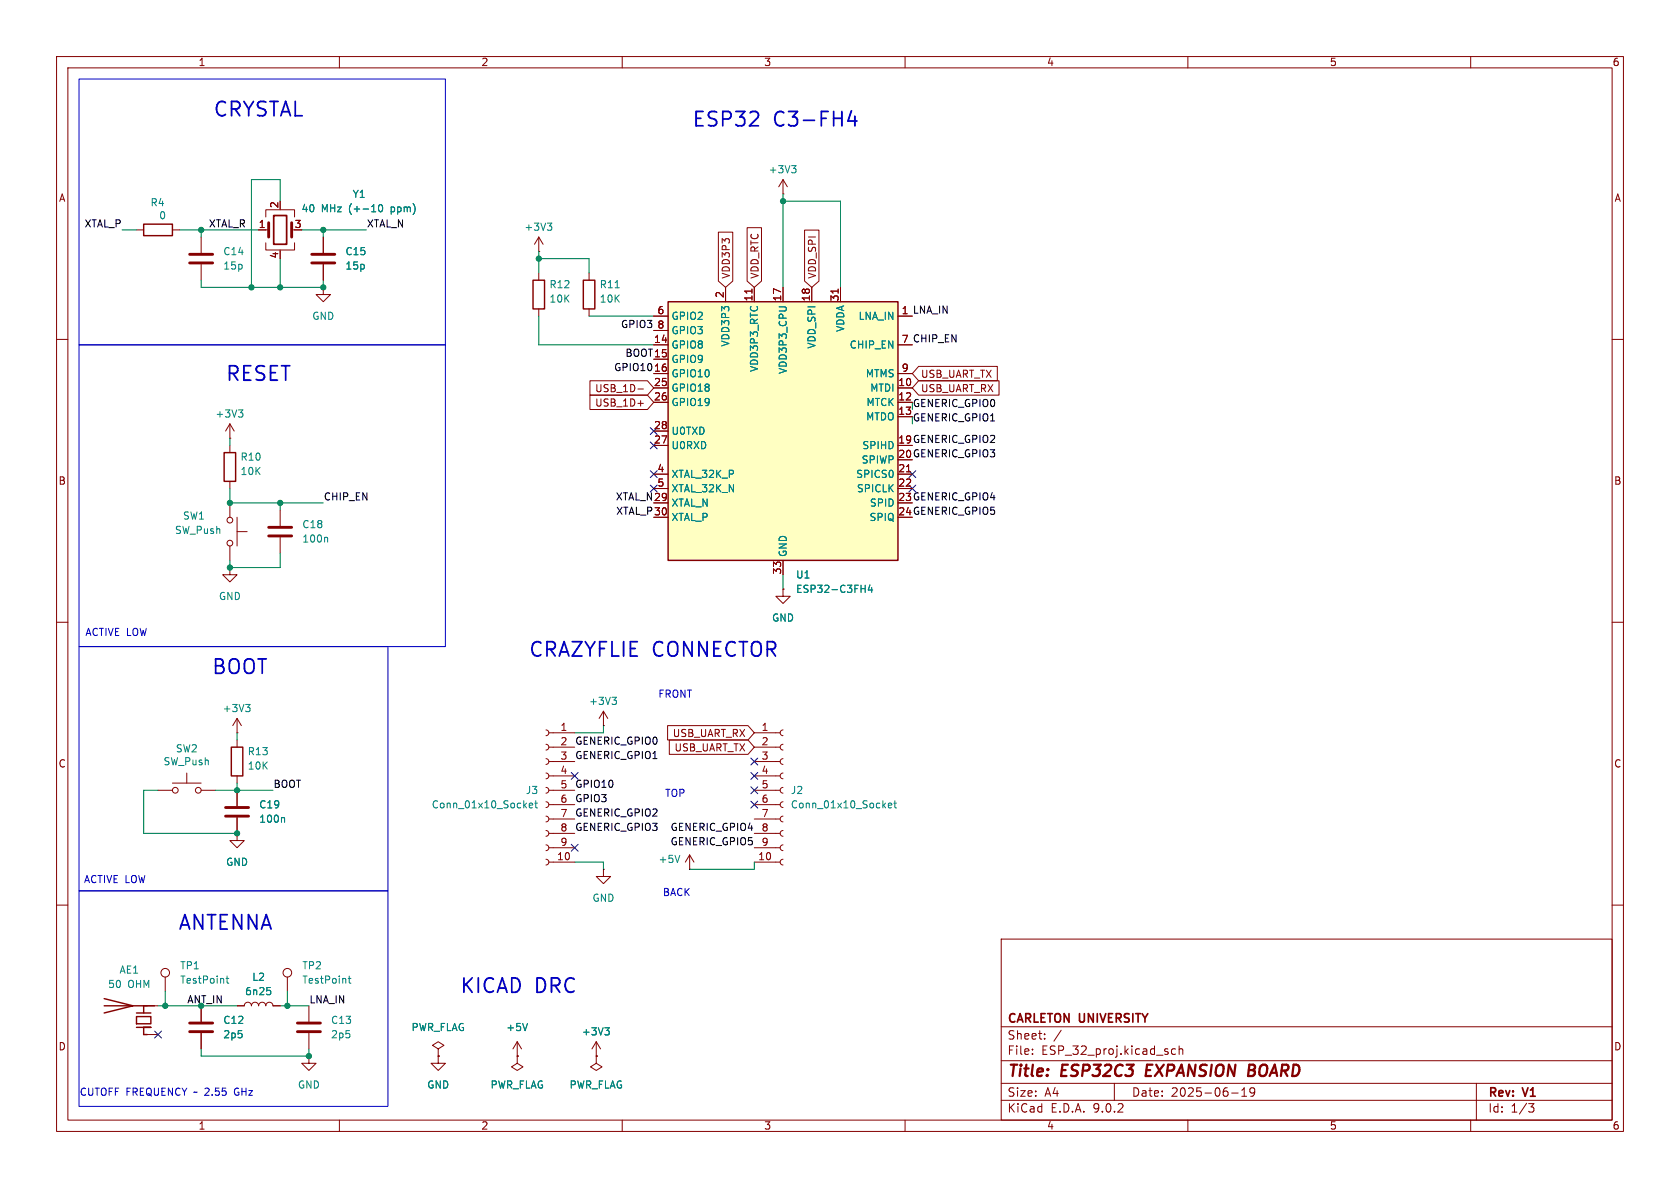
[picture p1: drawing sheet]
<svg xmlns="http://www.w3.org/2000/svg" width="297mm" height="210mm" viewBox="0 0 297 210" stroke-linecap="round" stroke-linejoin="round" font-family="sans-serif">
<g fill="none" stroke="#840000" stroke-width=".18">
<path d="M10 10h277v190h-277zM12 12h273v186h-273zM60 10v2M110 10v2M160 10v2M210 10v2M260 10v2M10 60h2M285 60h2M10 110h2M285 110h2M96.5 129l.4 .2 .1 .3-.1 .4-.4 .1"/>
<path d="M96.5 131.6l.4 .1 .1 .4-.1 .3-.4 .2M96.5 134.1l.4 .2 .1 .3-.1 .4-.4 .1M96.5 136.7l.4 .1 .1 .4-.1 .3-.4 .2M96.5 139.2l.4 .1 .1 .4-.1 .4-.4 .1M97 129.5h4.6M97 132.1h4.6M97 134.6h4.6M97 137.2h4.6M97 139.7h4.6M96.5 141.7l.4 .2 .1 .3-.1 .4-.4 .1M96.5 144.3l.4 .1 .1 .4-.1 .3-.4 .2M96.5 146.8l.4 .2 .1 .3-.1 .4-.4 .1"/>
<path d="M96.5 149.4l.4 .1 .1 .4-.1 .3-.4 .2M96.5 151.9l.4 .1 .1 .4-.1 .4-.4 .1M97 142.2h4.6M97 144.8h4.6M97 147.3h4.6M97 149.9h4.6M97 152.4h4.6M106.7 153.7v1.2h1.2l-1.2 1.3-1.3-1.3h1.3M106.7 153.7h.1M10 160h2M25.4 177.8h2.5M41.9 177.8h1.3a.64 .64 0 0 1 .6-.6 .64 .64 0 0 1 .6 .6 .64 .64 0 0 1 .7-.6 .64 .64 0 0 1 .6 .6 .64 .64 0 0 1 .7-.6 .64 .64 0 0 1 .6 .6 .64 .64 0 0 1 .6-.6 .64 .64 0 0 1 .7 .6h1.2"/>
<path d="M54.6 177.8v2.8M177 166h108v32h-108zM285 160h2M25.4 182.9h2.5M54.6 182.6v2.8M60 198v2M110 198v2M160 198v2M177 194.5h108M177 191.5h108M177 187.5h108M177 181.5h108"/>
<path d="M182.5 186.3v.1M182.5 185.5v.1M184.7 183.6v.1M184.7 182.8v.1M187.6 182.1l-1.3 2M197 191.5v3M207.8 185.5l-.4-.1-.3 .3v.4l.1 .2h.6M208.5 185.5l.2-.1 .3 .1 .1 .9M208.5 184.9v1.5M210 198v2M217.7 193.2h1.2M219.5 193.8h.9"/>
<path d="M219.5 192.7l.5-.4v1.5M221.8 192.9l-.3 .3h-.3l-.2-.3 .1-.5 .4-.1 .2 .1a.99 .99 0 0 1-.3 1.4h-.3M260 198v2M261 191.5v6.5M270.2 195.1h1l-.5 .6 .4 .1 .1 .5-.3 .3h-.4"/>
</g>
<path d="M202.8 188.2l-.3 2h1M220.8 189.2h.6M220.9 188.2h.7M221.4 189.2l.3 .1M221.6 190.1l-1 .1M221.6 189.1l-.2 .1" fill="none" stroke="#840000" stroke-width=".4"/>
<path d="M93.6 142.4l.6-.1-.1-.3h-.4l-.1 .2v.6h.5M94.5 142h.5M94.7 141.5v1.1l.3 .2M47.2 174.6h.6M47.6 175.1l.3 .2v.3l-.3 .2" fill="none" stroke="#008484" stroke-width=".18"/>
<path d="M18.4 176.5l5.1 1.3-5.1 1.3M18.4 177.8h8.9M24.1 179.7h2.6v1.3h-2.6zM24.1 179.1h2.6M25.4 177.8v1.3M24.1 181.6h2.6h-1.3v1.3h.6" fill="none" stroke="#840000" stroke-width=".25"/>
<path d="M52.6 180.8h4M52.6 182.4h4" fill="none" stroke="#840000" stroke-width=".51"/>
<path d="M118.1 53.3h40.6v45.8h-40.6z" fill="#ffffc2"/>
<path d="M25.4 39.6h5.1v2.1h-5.1zM94.2 49.5h2.1v5.1h-2.1zM103.1 49.5h2.1v5.1h-2.1zM118.1 53.3h40.6v45.8h-40.6zM39.6 80h2.1v5.1h-2.1zM40.9 132.1h2v5.1h-2z" fill="none" stroke="#840000" stroke-width=".25"/>
<g fill="none" stroke="#840000" stroke-width=".18">
<path d="M47 38.4v-1.3h5.1v1.3M138.4 34.3h.1M138.4 31.8v2.5M138.4 31.8l-.7 1.2M138.4 31.8l.8 1.2M24.1 40.6h1.3M30.5 40.6h1.2M35.6 41.9v2.8M35.6 46.7v2.8M45.7 40.6h1.8M47 42.9v1.3h5.1v-1.3M49.5 44.2v.3"/>
<path d="M57.1 50.8v1.3h1.3l-1.3 1.2-1.2-1.2h1.2M57.1 50.8h.1M57.1 41.9v2.8M57.1 46.7v2.8M95.2 44.5h.1M95.2 41.9l-.7 1.3M95.2 41.9l.8 1.3M95.2 41.9v2.6M95.2 48.3v1.2M95.2 54.6v1.3M104.1 48.3v1.2M104.1 54.6v1.3"/>
<path d="M115.6 55.9h2.5M115.6 58.4h2.5M127 41h2.5v8.7l-1.2 1.1-1.3-1.1zM128.3 50.8v2.5M132.1 40.3h2.5v9.4l-1.3 1.1-1.2-1.1zM132.9 51.1v.7M133.3 50.8v2.5M138.4 50.8v2.5M142.2 40.7h2.6v9l-1.3 1.1-1.3-1.1zM143.5 50.8v2.5M148.2 51.1v.7M148.6 50.8v2.5"/>
<path d="M158.7 55.9h2.6M40.6 77.5h.1M40.6 74.9l-.7 1.3M40.6 74.9l.8 1.3M40.6 74.9v2.6M40.6 78.7v1.3M104.3 69.8h10.2l1.1 1.3-1.1 1.3h-10.2zM104.3 67.3h10.2l1.1 1.3-1.1 1.3h-10.2zM112.8 71.3h.9M112.8 68.8h.9M115.6 61h2.5M115.6 63.5h2.5"/>
<path d="M115.6 66h2.5M115.6 68.6h2.5M115.6 71.1h2.5M115.6 76.2h2.5M115.6 78.7h2.5M158.7 61h2.6M158.7 66h2.6M158.7 68.6h2.6M158.7 71.1h2.6M158.7 73.7h2.6M162.4 67.3h14.2v2.6h-14.2l-1.1-1.3zM162.4 64.8h13.9v2.5h-13.9l-1.1-1.3z"/>
<path d="M40.6 85.1v1.3M40.6 88.9v2.5M40.6 96.5v2.6M41.9 91.4v5.1M41.9 94h1.8M49.5 90.2v2.8M49.5 95v2.8M115.6 83.8h2.5M115.6 86.4h2.5M115.6 88.9h2.5M115.6 91.4h2.5M138.4 99.1v2.5"/>
<path d="M158.7 83.8h2.6M158.7 86.4h2.6M160.3 83.4h.7M40.6 100.3v1.3h1.3l-1.3 1.3-1.2-1.3h1.2M40.6 100.3h.1M138.4 104.1v1.3h1.3l-1.3 1.3-1.2-1.3h1.2M138.4 104.1h.1M27.9 139.7h2.6M30.5 138.4h5.1M33 136.7v1.7M35.6 139.7h2.5M41.9 129.5h.1"/>
<path d="M41.9 127v2.5M41.9 130.8v1.3M41.9 137.2v1.2M41.9 139.7v2.8M41.9 127l-.8 1.3M41.9 127l.8 1.3M106.7 128.3h.1M106.7 125.7l-.8 1.3M106.7 125.7l.7 1.3M106.7 125.7v2.6M118 128.3h14.2l1.1 1.2-1.1 1.3h-14.2zM118.3 130.8h13.9l1.1 1.3-1.1 1.3h-13.9z"/>
<path d="M133.3 139.7h4.6M133.3 129.5h4.6M133.3 132.1h4.6M133.3 134.6h4.6M133.3 137.2h4.6M138.4 129l-.3 .2-.2 .3 .2 .4 .3 .1M138.4 131.6l-.3 .1-.2 .4 .2 .3 .3 .2M138.4 134.1l-.3 .2-.2 .3 .2 .4 .3 .1M138.4 136.7l-.3 .1-.2 .4 .2 .3 .3 .2M138.4 139.2l-.3 .1-.2 .4 .2 .4 .3 .1M41.9 147.3v1.3h1.3l-1.3 1.3-1.3-1.3h1.3M41.9 147.3h.1"/>
<path d="M41.9 144.5v2.8M121.9 153.7h.1M121.9 151.1l-.7 1.3M121.9 151.1l.8 1.3M121.9 151.1v2.6M133.3 142.2h4.6M133.3 144.8h4.6M133.3 147.3h4.6M133.3 149.9h4.6M133.3 152.4h4.6M138.4 141.7l-.3 .2-.2 .3 .2 .4 .3 .1M138.4 144.3l-.3 .1-.2 .4 .2 .3 .3 .2"/>
<path d="M138.4 146.8l-.3 .2-.2 .3 .2 .4 .3 .1M138.4 149.4l-.3 .1-.2 .4 .2 .3 .3 .2M138.4 151.9l-.3 .1-.2 .4 .2 .4 .3 .1M29.2 172.7v2.6M35.6 177.8v2.8M41.9 177.8h1.3M48.3 177.8h1.2M50.8 172.7v2.6M35.6 182.6v2.8M54.6 186.7v1.3h1.3l-1.3 1.2-1.3-1.2h1.3M54.6 186.7h.1M77.5 185.4l1-.6-1-.6-1 .6 1 .6v1.3"/>
<path d="M77.5 186.7h.1M77.5 186.7v1.3h1.2l-1.2 1.2-1.3-1.2h1.3M91.4 186.7v1.3l1.1 .6-1.1 .6-1-.6 1-.6M91.4 186.7h.1M91.4 184.2l-.7 1.2M91.4 184.2l.8 1.2M91.4 184.2v2.5M105.4 186.7h.1M105.4 186.7v1.3l1 .6-1 .6-1-.6 1-.6M105.4 184.2l-.8 1.2M105.4 184.2l.8 1.2M105.4 184.2v2.5"/>
<circle cx="40.6" cy="91.9" r=".51"/>
<circle cx="40.6" cy="96" r=".51"/>
<circle cx="31" cy="139.7" r=".51"/>
<circle cx="35.1" cy="139.7" r=".51"/>
<circle cx="29.2" cy="172" r=".76"/>
<circle cx="50.8" cy="172" r=".76"/>
</g>
<g fill="none" stroke="#008484" stroke-width=".18">
<path d="M67 36.3l.2-.1a.68 .68 0 0 1 .5 .6 .68 .68 0 0 1-.5 .6l-.2-.1-.1-.3zM96.8 39.4h.7l-.4 .5M97.3 39.9l.2 .3v.3l-.2 .2M139.9 29.3h.8l-.4 .5M140.5 29.8l.2 .2v.3l-.2 .3M108.8 50.9h.7M42.2 72.5h.7l-.4 .4M42.7 72.9l.2 .3v.3l-.2 .2M57.7 95l.2 .2v.6M152.2 104.1h.8M153 103.4v1.3M153.8 103.4l-.3 .9h.8"/>
<path d="M154.1 103.9v.8M43.4 124.5h.8l-.4 .5M44 125l.2 .3v.3l-.2 .2M108.2 123.3h.8l-.4 .4M108.7 123.7l.3 .3v.3l-.3 .2M50.1 144.5l.2 .2v.7M120.2 151.2l-.4 1.3M157 142.4l.7-.1-.1-.3h-.4l-.2 .2 .1 .6h.5M158 142h.5M158.2 141.5v1.1l.3 .2M40 173h.4M40.1 172.5v1.1l.3 .2"/>
<path d="M47.2 174.6h.6M47.6 175.1l.3 .2v.3l-.3 .2M61.6 173h.4M61.7 172.5v1.1l.3 .2M93.3 180.9l-.5 1.3M106.9 181.7h.8l-.4 .5M107.5 182.2l.2 .2v.3l-.2 .3"/>
</g>
<path d="M47.5 39.4v2.5M51.6 39.4v2.5M33.5 45h4.1M33.5 46.5h4.1M55.1 45h4.1M55.1 46.5h4.1M47.5 93.2h4.1M47.5 94.7h4.1M39.9 142.7h4M39.9 144.3h4M33.5 180.8h4.1M33.5 182.4h4.1" fill="none" stroke="#840000" stroke-width=".51"/>
<path d="M48.4 38.1h2.3v5.1h-2.3z" fill="none" stroke="#840000" stroke-width=".3"/>
<g fill="none" stroke="#008400" stroke-width=".18">
<path d="M49.5 35.6v-3.8h-5.1v19M138.4 35.6h10.2v15.2M138.4 34.3v16.5M21.6 40.6h2.5M31.7 40.6h14M35.6 40.6v1.3M35.6 49.5v1.3h21.5v-1.3M49.5 45.7v5.1M53.3 40.6h11.5M57.1 40.6v1.3M95.2 55.9v5.1h20.4M95.2 44.5v3.8"/>
<path d="M95.2 45.7h8.9v2.6M104.1 55.9h11.5M40.6 77.5v1.2M40.6 86.4v2.5h16.5M49.5 88.9v1.3M49.5 97.8v2.5h-8.9v-1.2M138.4 101.6v2.5M27.9 139.7h-2.5v7.6h16.5M38.1 139.7h10.2M41.9 129.5v1.3M41.9 138.4v1.3M106.7 128.3v1.2h-5.1"/>
<path d="M101.6 152.4h5.1v1.3M133.3 152.4v1.3h-11.4M27.9 177.8h14M29.2 175.3v2.5M49.5 177.8h5.1M50.8 175.3v2.5M35.6 185.4v1.3h19v-1.3"/>
</g>
<g fill="none" stroke="#000084" stroke-width=".18">
<path d="M115 78.1l1.2 1.2M115 75.6l1.2 1.2M116.2 78.1l-1.2 1.2M116.2 75.6l-1.2 1.2M115 83.2l1.2 1.2M115 85.8l1.2 1.2M116.2 83.2l-1.2 1.2M116.2 85.8l-1.2 1.2M160.7 83.2l1.2 1.2M160.7 85.8l1.2 1.2M161.9 83.2l-1.2 1.2M161.9 85.8l-1.2 1.2"/>
<path d="M101 136.6l1.2 1.2M102.2 136.6l-1.2 1.2M132.7 139.1l1.3 1.2M132.7 136.6l1.3 1.2M132.7 134l1.3 1.2M134 139.1l-1.3 1.2M134 136.6l-1.3 1.2M134 134l-1.3 1.2M101 149.3l1.2 1.2M102.2 149.3l-1.2 1.2M132.7 141.6l1.3 1.2M134 141.6l-1.3 1.2"/>
<path d="M27.3 182.3l1.2 1.2M28.5 182.3l-1.2 1.2"/>
</g>
<path d="M150.5 19.6l-.6 1.8h1.6M151.1 20.6v1.6" fill="none" stroke="#0000c2" stroke-width=".32"/>
<path d="M14 14h64.7v47h-64.7zM14 61h64.7v53.3h-64.7zM14 114.3h54.6v43.2h-54.6zM14 157.5h54.6v38.1h-54.6z" fill="none" stroke="#0000c2" stroke-width=".18"/>
<g fill="#008400" stroke="#008400" stroke-width=".18">
<circle cx="29.2" cy="177.8" r=".46"/>
<circle cx="54.6" cy="186.7" r=".46"/>
<circle cx="50.8" cy="177.8" r=".46"/>
<circle cx="138.4" cy="35.6" r=".46"/>
<circle cx="40.6" cy="88.9" r=".46"/>
<circle cx="49.5" cy="88.9" r=".46"/>
<circle cx="35.6" cy="40.6" r=".46"/>
<circle cx="40.6" cy="100.3" r=".46"/>
<circle cx="44.4" cy="50.8" r=".46"/>
<circle cx="49.5" cy="50.8" r=".46"/>
<circle cx="57.1" cy="50.8" r=".46"/>
<circle cx="57.1" cy="40.6" r=".46"/>
<circle cx="95.2" cy="45.7" r=".46"/>
<circle cx="41.9" cy="147.3" r=".46"/>
<circle cx="41.9" cy="139.7" r=".46"/>
</g>
<g font-size="3.5" fill="#0000c2">
<text x="37.6" y="21.1">CRYSTAL</text>
<text x="122.2" y="22.8">ESP32</text>
<text x="136.7" y="22.8">C3-FH4</text>
<text x="39.8" y="67.8">RESET</text>
<text x="37.3" y="119.6">BOOT</text>
<text x="93.3" y="116.6">CRAZYFLIE</text>
<text x="115.3" y="116.6">CONNECTOR</text>
<text x="31.4" y="164.8">ANTENNA</text>
<text x="81.2" y="176">KICAD</text>
<text x="94.6" y="176">DRC</text>
</g>
<g font-size="2.8" fill="#840000">
<text x="178" y="190.9">Title:</text>
<text x="187.7" y="190.9">ESP32C3</text>
<text x="203.4" y="190.9">EXPANSION</text>
<text x="222.3" y="190.9">BOARD</text>
</g>
<g font-size="2.1" fill="#840000">
<text x="178" y="184">Sheet:</text>
<text x="178" y="181.2">CARLETON UNIVERSITY</text>
<text x="178" y="186.7">File:</text>
<text x="184.1" y="186.7">ESP_32_proj.kicad_sch</text>
<text x="178" y="196.9">KiCad</text>
<text x="178" y="194.1">Size:</text>
<text x="184.7" y="194.1">A4</text>
<text x="185.7" y="196.9">E.D.A.</text>
<text x="193.3" y="196.9">9.0.2</text>
<text x="200" y="194.1">Date:</text>
<text x="207" y="194.1">2025-06-19</text>
<text x="263" y="194.3">Rev:</text>
<text x="263" y="196.9">Id:</text>
<text x="267.1" y="196.9">1/3</text>
<text x="269.4" y="194.3">V1</text>
</g>
<g font-size="1.8" fill="#840000">
<text x="35" y="11.9">1</text>
<text x="85" y="11.9">2</text>
<text x="135" y="11.9">3</text>
<text x="185" y="11.9">4</text>
<text x="235" y="11.9">5</text>
<text x="285" y="11.9">6</text>
<text x="10.3" y="35.9">A</text>
<text x="285.3" y="35.9">A</text>
<text x="45.6" y="40.4">1</text>
<text x="49.3" y="36.9" transform="rotate(-90 49.3 36.9)">2</text>
<text x="52" y="40.4">3</text>
<text x="49.3" y="45.8" transform="rotate(-90 49.3 45.8)">4</text>
<text x="128" y="52.8" transform="rotate(-90 128 52.8)">2</text>
<text x="129.2" y="49.4" transform="rotate(-90 129.2 49.4)">VDD3P3</text>
<text x="133.1" y="53.4" transform="rotate(-90 133.1 53.4)">11</text>
<text x="134.3" y="49.4" transform="rotate(-90 134.3 49.4)">VDD_RTC</text>
<text x="138.2" y="53.4" transform="rotate(-90 138.2 53.4)">17</text>
<text x="143.3" y="53.4" transform="rotate(-90 143.3 53.4)">18</text>
<text x="144.5" y="49.4" transform="rotate(-90 144.5 49.4)">VDD_SPI</text>
<text x="148.3" y="53.4" transform="rotate(-90 148.3 53.4)">31</text>
<text x="116.1" y="55.6">6</text>
<text x="116.1" y="58.2">8</text>
<text x="159.3" y="55.6">1</text>
<text x="115.5" y="60.7">14</text>
<text x="115.5" y="65.8">16</text>
<text x="115.5" y="63.2">15</text>
<text x="159.3" y="65.8">9</text>
<text x="159.3" y="60.7">7</text>
<text x="105.1" y="69.5">USB_1D-</text>
<text x="115.5" y="68.3">25</text>
<text x="115.5" y="70.9">26</text>
<text x="158.7" y="68.3">10</text>
<text x="158.7" y="70.9">12</text>
<text x="162.7" y="69.5">USB_UART_RX</text>
<text x="162.7" y="67">USB_UART_TX</text>
<text x="105.1" y="72.1">USB_1D+</text>
<text x="115.5" y="75.9">28</text>
<text x="158.7" y="73.4">13</text>
<text x="115.5" y="78.5">27</text>
<text x="116.1" y="83.6">4</text>
<text x="158.7" y="78.5">19 GENERIC_GPIO2</text>
<text x="158.7" y="81">20 GENERIC_GPIO3</text>
<text x="158.7" y="83.6">21</text>
<text x="158.7" y="78.5">19</text>
<text x="158.7" y="81">20</text>
<text x="10.3" y="85.9">B</text>
<text x="115.5" y="88.6">29</text>
<text x="116.1" y="86.1">5</text>
<text x="158.7" y="86.1">22</text>
<text x="158.7" y="88.6">23 GENERIC_GPIO4</text>
<text x="158.7" y="88.6">23</text>
<text x="285.3" y="85.9">B</text>
<text x="115.5" y="91.2">30</text>
<text x="158.7" y="91.2">24 GENERIC_GPIO5</text>
<text x="158.7" y="91.2">24</text>
<text x="138.2" y="101.6" transform="rotate(-90 138.2 101.6)">33</text>
<text x="99" y="129.3">1</text>
<text x="99" y="131.8">2</text>
<text x="118.8" y="130.5">USB_UART_RX</text>
<text x="134.5" y="129.3">1</text>
<text x="134.5" y="131.8">2</text>
<text x="10.3" y="135.9">C</text>
<text x="99" y="134.4">3</text>
<text x="99" y="136.9">4</text>
<text x="119.1" y="133">USB_UART_TX</text>
<text x="134.5" y="134.4">3</text>
<text x="134.5" y="136.9">4</text>
<text x="285.3" y="135.9">C</text>
<text x="99" y="139.4">5</text>
<text x="99" y="142">6</text>
<text x="134.5" y="139.4">5</text>
<text x="134.5" y="142">6</text>
<text x="99" y="144.5">7</text>
<text x="99" y="147.1">8</text>
<text x="99" y="149.6">9</text>
<text x="134.5" y="144.5">7</text>
<text x="134.5" y="147.1">8</text>
<text x="134.5" y="149.6">9</text>
<text x="98.4" y="152.1">10</text>
<text x="133.9" y="152.1">10</text>
<text x="10.3" y="185.9">D</text>
<text x="285.3" y="185.9">D</text>
<text x="35" y="199.9">1</text>
<text x="85" y="199.9">2</text>
<text x="135" y="199.9">3</text>
<text x="185" y="199.9">4</text>
<text x="235" y="199.9">5</text>
<text x="285" y="199.9">6</text>
</g>
<g font-size="1.8" fill="#008484">
<text x="62.2" y="35.2">Y1</text>
<text x="135.8" y="30.8">+3V3</text>
<text x="26.5" y="36.7">R4</text>
<text x="28" y="39">0</text>
<text x="53.2" y="37.7">40</text>
<text x="56.8" y="37.7">MHz</text>
<text x="61.8" y="37.7">(+-10</text>
<text x="69.4" y="37.7">ppm)</text>
<text x="92.6" y="41">+3V3</text>
<text x="39.4" y="45.3">C14</text>
<text x="39.4" y="47.9">15p</text>
<text x="61" y="45.3">C15</text>
<text x="61" y="47.9">15p</text>
<text x="97" y="51.2">R12</text>
<text x="97" y="53.7">10K</text>
<text x="105.9" y="51.2">R11</text>
<text x="105.9" y="53.7">10K</text>
<text x="55.1" y="56.7">GND</text>
<text x="118.6" y="56.7">GPIO2</text>
<text x="118.6" y="59.3">GPIO3</text>
<text x="149.5" y="58.8" transform="rotate(-90 149.5 58.8)">VDDA</text>
<text x="151.7" y="56.7">LNA_IN</text>
<text x="118.6" y="61.8">GPIO8</text>
<text x="118.6" y="64.4">GPIO9</text>
<text x="129.1" y="61.4" transform="rotate(-90 129.1 61.4)">VDD3P3</text>
<text x="134.2" y="65.8" transform="rotate(-90 134.2 65.8)">VDD3P3_RTC</text>
<text x="144.4" y="61.7" transform="rotate(-90 144.4 61.7)">VDD_SPI</text>
<text x="150.1" y="61.8">CHIP_EN</text>
<text x="118.6" y="66.9">GPIO10</text>
<text x="118.6" y="69.4">GPIO18</text>
<text x="118.6" y="72">GPIO19</text>
<text x="139.3" y="66.2" transform="rotate(-90 139.3 66.2)">VDD3P3_CPU</text>
<text x="153" y="66.9">MTMS</text>
<text x="153.1" y="72">MTCK</text>
<text x="153.7" y="69.4">MTDI</text>
<text x="38" y="74">+3V3</text>
<text x="118.6" y="77.1">U0TXD</text>
<text x="153" y="74.5">MTDO</text>
<text x="42.4" y="81.6">R10</text>
<text x="118.6" y="79.6">U0RXD</text>
<text x="152.2" y="82.1">SPIWP</text>
<text x="152.4" y="79.6">SPIHD</text>
<text x="42.4" y="84.2">10K</text>
<text x="118.6" y="84.7">XTAL_32K_P</text>
<text x="118.6" y="87.2">XTAL_32K_N</text>
<text x="118.6" y="89.8">XTAL_N</text>
<text x="151.3" y="84.7">SPICS0</text>
<text x="151.4" y="87.2">SPICLK</text>
<text x="153.7" y="89.8">SPID</text>
<text x="30.8" y="94.6">SW_Push</text>
<text x="32.3" y="92">SW1</text>
<text x="53.3" y="93.6">C18</text>
<text x="118.6" y="92.3">XTAL_P</text>
<text x="153.6" y="92.3">SPIQ</text>
<text x="53.3" y="96.1">100n</text>
<text x="139.3" y="98.6" transform="rotate(-90 139.3 98.6)">GND</text>
<text x="38.6" y="106.3">GND</text>
<text x="140.6" y="102.5">U1</text>
<text x="140.6" y="105">ESP32-C3FH4</text>
<text x="136.4" y="110.1">GND</text>
<text x="104" y="124.8">+3V3</text>
<text x="39.3" y="126.1">+3V3</text>
<text x="28.8" y="135.5">SW_Push</text>
<text x="31" y="133.2">SW2</text>
<text x="43.7" y="133.7">R13</text>
<text x="43.7" y="136.2">10K</text>
<text x="45.7" y="143.1">C19</text>
<text x="76.2" y="143.1">Conn_01x10_Socket</text>
<text x="92.9" y="140.6">J3</text>
<text x="139.7" y="140.6">J2</text>
<text x="139.7" y="143.1">Conn_01x10_Socket</text>
<text x="45.7" y="145.6">100n</text>
<text x="39.9" y="153.3">GND</text>
<text x="116.3" y="152.8">+5V</text>
<text x="104.6" y="159.6">GND</text>
<text x="21" y="172.3">AE1</text>
<text x="31.8" y="171.6">TP1</text>
<text x="44.5" y="173.6">L2</text>
<text x="53.3" y="171.6">TP2</text>
<text x="19" y="174.9">50</text>
<text x="22.6" y="174.9">OHM</text>
<text x="31.8" y="174.1">TestPoint</text>
<text x="43.2" y="176.1">6n25</text>
<text x="53.3" y="174.1">TestPoint</text>
<text x="39.4" y="181.2">C12</text>
<text x="39.4" y="183.7">2p5</text>
<text x="58.4" y="181.2">C13</text>
<text x="58.4" y="183.7">2p5</text>
<text x="72.7" y="182.5">PWR_FLAG</text>
<text x="89.4" y="182.5">+5V</text>
<text x="102.8" y="183.2">+3V3</text>
<text x="52.6" y="192.6">GND</text>
<text x="75.4" y="192.6">GND</text>
<text x="86.6" y="192.6">PWR_FLAG</text>
<text x="100.6" y="192.6">PWR_FLAG</text>
</g>
<g font-size="1.8">
<text x="14.9" y="40.3">XTAL_P</text>
<text x="36.8" y="40.3">XTAL_R</text>
<text x="64.8" y="40.3">XTAL_N</text>
<text x="109.7" y="58.1">GPIO3</text>
<text x="159.3" y="55.6">1 LNA_IN</text>
<text x="108.5" y="65.7">GPIO10</text>
<text x="110.5" y="63.2">BOOT15</text>
<text x="159.3" y="60.7">7 CHIP_EN</text>
<text x="57.1" y="88.6">CHIP_EN</text>
<text x="108.8" y="88.6">XTAL_N29</text>
<text x="108.8" y="91.1">XTAL_P30</text>
<text x="101.6" y="131.7">GENERIC_GPIO0</text>
<text x="101.6" y="134.3">GENERIC_GPIO1</text>
<text x="48.3" y="139.4">BOOT</text>
<text x="101.6" y="139.4">GPIO10</text>
<text x="101.6" y="141.9">GPIO3</text>
<text x="101.6" y="144.4">GENERIC_GPIO2</text>
<text x="101.6" y="147">GENERIC_GPIO3</text>
<text x="118.5" y="149.5">GENERIC_GPIO5</text>
<text x="118.5" y="147">GENERIC_GPIO4</text>
<text x="54.6" y="177.5">LNA_IN</text>
</g>
<g font-size="1.8" fill="#008400">
<text x="161.3" y="72">GENERIC_GPIO0</text>
<text x="161.3" y="74.6">GENERIC_GPIO1</text>
<text x="33" y="177.5">ANT_IN</text>
</g>
<g font-size="1.8" fill="#0000c2">
<text x="15" y="112.6">ACTIVE LOW</text>
<text x="116.3" y="123.5">FRONT</text>
<text x="117.5" y="141.1">TOP</text>
<text x="14.7" y="156.3">ACTIVE LOW</text>
<text x="117.1" y="158.6">BACK</text>
<text x="14" y="193.9">CUTOFF FREQUENCY ~ 2.55</text>
<text x="41.9" y="193.9">GHz</text>
</g>
</svg>
